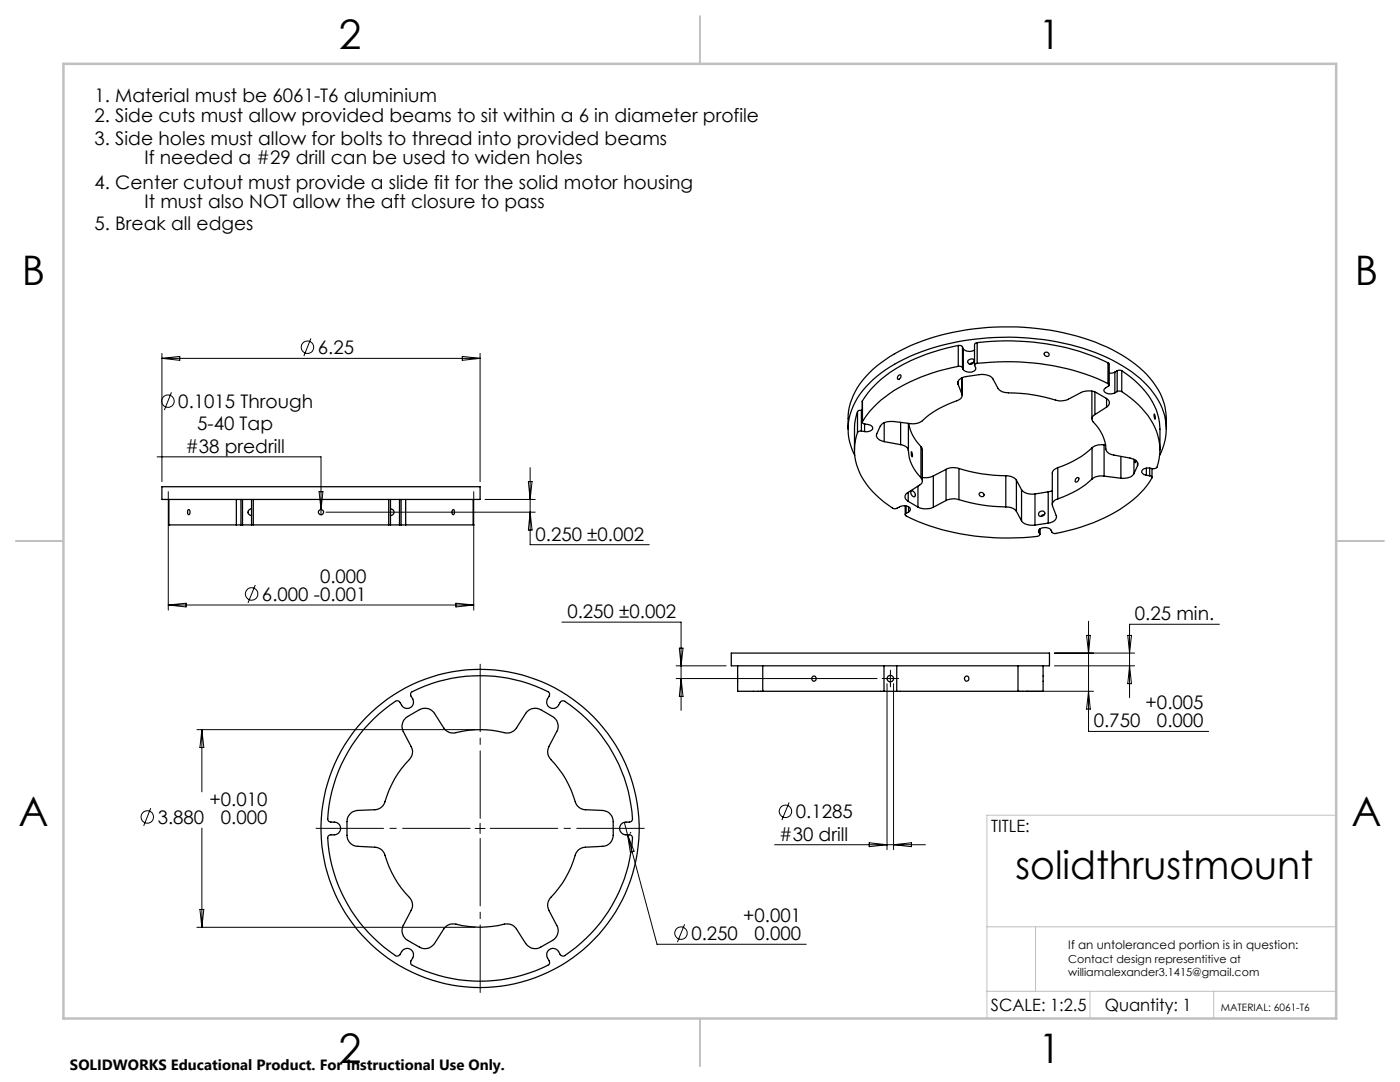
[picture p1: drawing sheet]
<svg xmlns="http://www.w3.org/2000/svg" width="279mm" height="216mm" viewBox="0 0 279 216" stroke-linecap="round" stroke-linejoin="round" font-family="sans-serif">
<g fill="none" stroke="#000" stroke-width=".25">
<path d="M172.1 80v4.2M172.1 80v4.1M179.2 75l.4-.2a.48 .48 0 0 1 .1 .6 .48 .48 0 0 1-.6 .2zM191.2 76.7a1.27 1.27 0 0 1 1.2-1.5l3-.4a2.9 2.9 0 0 1 2.8 .8l1 1.9a2.36 2.36 0 0 0 2.1 .9 39.7 39.7 0 0 1 10.3 1.6l1.3-.2 2.9-1.5a3.7 3.7 0 0 1 3 .1l2 1.1a.95 .95 0 0 1 .6 .8 .95 .95 0 0 1-.6 .9M191.2 76.7l.7 1.9M191.2 76.1v.6M191.2 73.1a35.1 35.1 0 0 0-15.3 6.7l-2.2 2.1-1.6 2.2M191.2 73.1h.6l.3 .2M191.2 68.9l.7 .1 .2 .2M191.2 68.9a33.7 33.7 0 0 0-16.1 7.4l-1.4 1.5-1.6 2.2M191.2 68.9v4.2M191.9 78.6a1.1 1.1 0 0 1-1 1.4 20.5 20.5 0 0 0-7.3 4.2l-1.6 .4-3.7-.5a2.74 2.74 0 0 0-2.6 .9l-.7 1.6a1.21 1.21 0 0 0 1.1 1.4l.4 .1"/>
<path d="M191.9 75.4v3.2M192 75.4v3.5M192.1 73.3l.1 .4M192.1 69.2l.1 .4M192.1 69.2v4.1M192.2 69.6a1.76 1.76 0 0 0 2.3 .2M192.2 69.6v4.1M193.3 71.9l.1-.1a.53 .53 0 0 1 .8-.2 .53 .53 0 0 1 .1 .8 .58 .58 0 0 1-.8 .3 .58 .58 0 0 1-.2-.8zM194.3 72.3l-.4 .1-.3 .3M195 72.5a.42 .42 0 0 0-.5 .5 .79 .79 0 0 1 .1 .9 .79 .79 0 0 1-.8 .4l-1.1-.2-.5-.4M195 72.5a48 48 0 0 1 26.1 4.1M195 68.4a47.6 47.6 0 0 1 26.1 4"/>
<path d="M195 68.4l-.3 .1-.2 .2v4.2M195 68.4v4.1M208.5 70.4a.47 .47 0 0 1 .7 0 .47 .47 0 0 1-.2 .7l-.5-.2zM217.9 78v5.6M218.5 78.2v4.5M220.8 79.5v1.7M221.1 76.6a.27 .27 0 0 1 .3 .2 .27 .27 0 0 1-.2 .3l-.5 .3a.58 .58 0 0 0-.4 .6 .58 .58 0 0 0 .6 .5l.8 .1 .8-.2M221.1 72.4l.3 .3v4.1M221.1 72.4v4.2M222.5 74.3l-1.1 .2M222.5 74.3v4.1M223 78.1l.2-.1 .7 .1"/>
<path d="M223 74l.3-.1 .6 .1M223 78.1l-.5 .3M223 74l-.5 .3M223 74v4.1M223.9 78.1a16.2 16.2 0 0 1 7.3 9.5 8.8 8.8 0 0 1-.5 5.8l-.3 .1-1-.1M223.9 74a16.2 16.2 0 0 1 7.3 9.4l.3 2.2v4.2M223.9 74v4.1M32.3 97.1h63.5v2.6h-63.5zM33.7 99.7v5M47.2 99.7v5M48.1 99.7v5M48.4 99.7v5"/>
<path d="M50.2 99.7v5M50.6 99.7v5M77.6 99.7v5M77.9 99.7v5M79.7 99.7v5M80 99.7v5M81 99.7v5M94.5 99.7v5M169.3 85.6a13.6 13.6 0 0 1 4.9-11.9 35 35 0 0 1 17.5-7.7 50.7 50.7 0 0 1 30.2 3.7 21.3 21.3 0 0 1 9.7 8.8 13.8 13.8 0 0 1 1.2 7.1M170.6 90.9a11.4 11.4 0 0 1 1.6-12.9 27.6 27.6 0 0 1 13-8.3 51.5 51.5 0 0 1 35.6 1.6 22.9 22.9 0 0 1 10.3 8.5 11 11 0 0 1 .3 11.1M171.1 86.3a11.2 11.2 0 0 0 3 11.8 15.1 15.1 0 0 0 4.5 3.4h.2a2.16 2.16 0 0 1 2.8-.1l.1 .3-.4 .5M171.1 82.2l-.5 2.4-.1 5.2"/>
<path d="M171.1 82.2v4.1M171.9 86l-.6 .1-.2 .2M171.9 81.9l-.6 .1-.2 .2M171.9 86l.6 .1M171.9 81.9h.2M171.9 81.9v4.1M172.1 84.1a.37 .37 0 0 0 .5 .5l.6 .1a.69 .69 0 0 1 .8 .3 .69 .69 0 0 1-.2 .9l-.7 .2h-.6M172.5 84.6v1.5M176.5 88.1l3.2 .6M176.5 84.3v3.8M179.7 88.7a1.59 1.59 0 0 1 1.6 1.2M179.7 84.3v4.4"/>
<path d="M181.3 98.2v1.8M181.3 89.9a8.1 8.1 0 0 0 2.5 5.4M181.3 84.5v5.4M181.4 84.5l.3 1.3 .6 1.4 1.5 1.9M181.9 90.2l.2 .3-.1 .7zM181.9 98a.69 .69 0 0 1 .7 .3 .69 .69 0 0 1-.1 .8 .83 .83 0 0 1-.6-1.1zM183.2 97v4.2M183.8 95.3a.88 .88 0 0 1-.3 1.5l-2.3 1.5a.95 .95 0 0 0-.6 .9 .95 .95 0 0 0 .7 .8M183.8 89.1l.3 .6v6.3M183.8 89.1v6.2M186.3 95l-1 .3-1.2-.1M186.3 95v6.2"/>
<path d="M188.8 99.9l-2.5 1.3M188.8 93.7v6.2M188.8 93.7l-2.5 1.3M191.4 99.7a3.7 3.7 0 0 0-2.6 .2M191.4 99.7a31.6 31.6 0 0 0 9.3 1.4M191.4 93.5a31.6 31.6 0 0 0 9.3 1.4M191.4 93.5a3.2 3.2 0 0 0-2.6 .2M191.4 93.5v6.2M195.5 98.4a.5 .5 0 0 1 .7 0 .5 .5 0 0 1 0 .7 .54 .54 0 0 1-.6-.1 .54 .54 0 0 1-.1-.6zM200.7 94.9a2.5 2.5 0 0 1 2.1 .9M200.7 94.9v6.2M202.8 95.8v6.2"/>
<path d="M202.8 95.8l1.1 1.9M203.9 97.7a2.68 2.68 0 0 0 2.7 .9M203.9 97.7v6.2M206.6 98.6v6.2M209.2 98.1v6.3M209.2 98.1l-2.6 .5M210 97.9l-.8 .2M211.1 99.6a1.2 1.2 0 0 0-1.1 1.3l.8 2a1.27 1.27 0 0 1-1.3 1.4l-.3 .1M211.1 93.3l-.7 .4-.4 .6v6.3M211.1 93.3v6.3M214.8 95.4l.3-.1a.46 .46 0 0 1 .2 .5 .46 .46 0 0 1-.4 .4h-.2l-.1-.2zM217.9 95.6a17.9 17.9 0 0 1-6.8 4"/>
<path d="M217.9 89.4a18.5 18.5 0 0 1-6.8 3.9M217.9 89.4v6.2M218.5 82.7a.91 .91 0 0 0-.3 1.5 8.3 8.3 0 0 1 2.5 5.6l.7 .7 .5 .2 3.6 .7a1.39 1.39 0 0 1 1.5 1.6M220.3 95a3.2 3.2 0 0 0-2.4 .6M220.3 88.8a2.99 2.99 0 0 0-2.4 .6M220.3 95l3.4 .4M220.3 88.8v6.2M220.3 88.8h.4M220.8 81.2l-2.3 1.5M223.7 91.1v4.3M226.3 94.5a2.46 2.46 0 0 1-2.6 .9M226.3 91.7v2.8"/>
<path d="M226.5 91.8l.1 .5 .2-.3M227 93l-.7 1.5M227 92.3v.7M228.8 94.8l.6 .1M228.8 93.4v1.4M229.4 93.4a1.16 1.16 0 0 0-1.5 .9l.4 .4 .5 .1M229.4 94.9a.37 .37 0 0 1 .5 .5 21.5 21.5 0 0 1-10.5 8.4 36.4 36.4 0 0 1-9 2.6l-.4-.1a1.58 1.58 0 0 0-2.7-.4v.3M229.4 93.4v1.5M229.9 93.5v1.8M230.4 82.6l.2 .7-.1 .3-.2-.5zM33.7 104.7h13.5M33.7 104.7h.1"/>
<path d="M37.6 101.7a.52 .52 0 0 1 .3 .5 .52 .52 0 0 1-.3 .5 .85 .85 0 0 1 0-1zM47.2 104.7h.9M48.1 104.7h.3M48.4 104.7h1.8M50.2 104.7h.4M50.2 101.5a.65 .65 0 0 0-.7 .7 .65 .65 0 0 0 .7 .6M50.6 104.7h27M77.6 104.7h.3M77.9 101.6a.64 .64 0 0 1 .7 .6 .64 .64 0 0 1-.7 .6M77.9 104.7h1.8M79.7 104.7h.3M80 104.7h1"/>
<path d="M81 104.7h13.5M90.4 101.7a.54 .54 0 0 1 .3 .5 .54 .54 0 0 1-.3 .5 .73 .73 0 0 1 0-1zM94.5 104.7h.1M180.7 100.9v1.8M180.8 102.4a.28 .28 0 0 0-.1 .3 .28 .28 0 0 0 .2 .3 47.2 47.2 0 0 0 26.4 3.9l.2-.2-.2-.5M180.8 101v1.4M181.3 100l1.9 1.2M181.3 102.2l-.5 .2M181.3 101.1v1.1M183.2 101.2a3.6 3.6 0 0 0 3.1 0M200.7 101.1a2.5 2.5 0 0 1 2.1 .9M202.8 102l1.1 1.9"/>
<path d="M203.9 103.9a2.68 2.68 0 0 0 2.7 .9M207.3 105.8v.4M207.4 102.3a.55 .55 0 0 1 .8-.3 .55 .55 0 0 1 0 .9 .53 .53 0 0 1-.7 .1 .53 .53 0 0 1-.1-.7zM207.5 105.6v1M208.4 102.7l-.4 .1-.2 .2M209.2 104.4l-2.6 .4M145.9 130.3h63.5v2.6h-63.5zM147.2 132.9v5h5M152.2 137.9h24.2M152.2 132.9v5M176.4 137.9h2.6M176.4 132.9v5"/>
<path d="M179 137.9h24.2M179 132.9v5M203.2 132.9v5M208.2 132.9v5h-5M74.6 143.4l2.1-1.8 2.2-1.7a.62 .62 0 0 1 .9 .3 1.37 1.37 0 0 0 1.2 1.1 1.37 1.37 0 0 0 1.4-.8l.1-.2a1.98 1.98 0 0 0-.5-1.6l.1-.6a30.1 30.1 0 0 1 27.4 0l.2 .3-.1 .3a1.56 1.56 0 0 0 .1 2.5 1.39 1.39 0 0 0 2.1-1 .62 .62 0 0 1 .9-.3 30.1 30.1 0 0 1 13.5 23.8l-.6 .3a1.43 1.43 0 0 0-1.9 1.6 1.59 1.59 0 0 0 2 1l.5 .3a29.9 29.9 0 0 1-13.7 23.9l-.6-.2a1.44 1.44 0 0 0-1-1.3 1.44 1.44 0 0 0-1.6 .5l-.2 .5a1.99 1.99 0 0 0 .5 1.5v.6a29.5 29.5 0 0 1-27.6 0v-.6a1.45 1.45 0 0 0 .5-1.5 1.45 1.45 0 0 0-1.1-1.1l-.6 .1a2.16 2.16 0 0 0-1.1 1.3l-.5 .2a29.9 29.9 0 0 1-13.7-23.9l.3-.3a1.67 1.67 0 0 0 2.2-1.3 1.46 1.46 0 0 0-2-1.3 .66 .66 0 0 1-.6-.6 30.2 30.2 0 0 1 9.2-20zM81 143.2l2.7-1.6a2.3 2.3 0 0 1 3 .7l1.8 2.9a2.18 2.18 0 0 0 2.5 1 21.9 21.9 0 0 1 10.4 .1l.6-.2 .9-.6 2-3.2a2.23 2.23 0 0 1 3-.7l2.4 1.4a2.24 2.24 0 0 1 .8 2.9l-1.6 3.1a2.28 2.28 0 0 0 .4 2.6 22.2 22.2 0 0 1 5.2 9l.7 .7 .7 .2 3.8 .2a2.22 2.22 0 0 1 2.1 2.2v2.8a2.2 2.2 0 0 1-2.1 2.2l-3.5 .2a2.11 2.11 0 0 0-2 1.6 20.3 20.3 0 0 1-5.1 8.6l-.3 .7-.1 1 .2 .6 1.6 3.1a2.23 2.23 0 0 1-.8 2.9l-2.4 1.4a2.24 2.24 0 0 1-3-.7l-1.8-2.9a2.27 2.27 0 0 0-2.5-1 19.5 19.5 0 0 1-10 0h-.7l-.9 .5-2.3 3.4a2.19 2.19 0 0 1-3 .7l-2.3-1.4a2.29 2.29 0 0 1-.9-2.9l1.6-3.1a2.17 2.17 0 0 0-.4-2.5 22.2 22.2 0 0 1-5.1-9.1l-.5-.5-1-.4-3.7-.2a2.16 2.16 0 0 1-2.1-2.2v-2.8a2.26 2.26 0 0 1 2.1-2.2l3.4-.1a2.22 2.22 0 0 0 2-1.7 20.1 20.1 0 0 1 5.1-8.6l.3-.6 .1-1.1-1.8-3.7a2.33 2.33 0 0 1 .5-2.7z"/>
<circle cx="64.1" cy="102.2" r=".51"/>
<circle cx="162.5" cy="135.4" r=".48"/>
<circle cx="177.7" cy="135.4" r=".65"/>
<circle cx="193" cy="135.4" r=".48"/>
<circle cx="95.8" cy="165.3" r="31.8"/>
</g>
<g fill="none" stroke="#000" stroke-width=".2">
<path d="M32.3 70.5v25.6M32.3 71.5h63.5M32.3 71.5l3.6-.4v.8zM34.2 78.3l-1.4 3.5M62.1 67.5l-1.5 3.5M92.3 71.1l3.5 .4-3.5 .4zM95.8 70.5v25.6M31.4 91.2h32.7v11.5M33.6 98.1v23.6M63.7 98.1h.8l-.4 3.6zM94.5 98.1v23.6M96.8 99.7h10"/>
<path d="M105.4 96.1h.8l-.4 3.6zM105.8 93.3v15.4h23.8M50.9 116.7l-1.4 3.6M65.1 102.2h41.7M105.8 102.2l.4 3.6h-.8zM33.6 120.7h60.9M33.6 120.7l3.5-.3v.7zM91 120.4l3.5 .3-3.5 .4zM112.1 124.1h23.8v17.6M134.9 135.4h40.1M134.9 132.9h10M135.6 129.3h.7l-.4 3.6z"/>
<path d="M135.9 135.4l.4 3.6h-.7zM176.7 135.4h2M177 136.4v33.1M177.7 134.4v2M178.3 136.4v33.1M204.5 137.9h13.7M210.4 130.3h16M210.4 132.9h16M216.9 126.8h.7l-.4 3.5zM217.2 124v21.9h24M217.2 137.9l.4 3.6h-.7zM225.1 126.8h.7l-.4 3.5z"/>
<path d="M225.4 132.9l.4 3.5h-.7zM243.3 124.6h-17.9v14.6M39.3 145.6h55.5M40.3 145.6v12.4M40.3 145.6l.4 3.6h-.8zM30.1 161.3l-1.4 3.5M40.3 165.2v19.8M94.8 165.3h2M95.8 164.3v2M124.6 164.1l.6 2.4M125.2 166.5l5.9 21.9h29.8M125.2 166.5l1.3 3.4-.7 .2z"/>
<path d="M125.9 166.1l-.2 .2M154.6 168.6h30.1M157.5 160.1l-1.5 3.6M173.5 168.2l3.5 .4-3.5 .3zM178.3 168.6l3.6-.4v.7zM39.3 185h55.5M39.9 181.5h.8l-.4 3.5zM136.6 184.4l-1.4 3.6"/>
<circle cx="61.4" cy="69.3" r="1.25"/>
<circle cx="33.5" cy="80.1" r="1.24"/>
<circle cx="50.2" cy="118.5" r="1.25"/>
<circle cx="29.4" cy="163" r="1.25"/>
<circle cx="156.8" cy="161.9" r="1.25"/>
<circle cx="135.9" cy="186.2" r="1.25"/>
</g>
<path d="M93.8 165.3h-30.7M95.8 163.3v-30.8M95.8 167.3v30.7M97.8 165.3h30.8" fill="none" stroke="#000" stroke-width=".2" stroke-dasharray="15.2 1.3 1.3 1.3" stroke-dashoffset="1.8"/>
<path d="M176.7 135.4h-.6M177.7 134.4v-.7M177.7 136.4v.6M178.7 135.4h.7" fill="none" stroke="#000" stroke-width=".2" stroke-dasharray="15.2 1.3 1.3 1.3"/>
<path d="M266.7 162.7h-69.7v40.5M197 197.8h69.7M197 184.9h69.7M206.7 184.9v12.9M217.5 197.8v5.4M242.2 197.8v5.4" fill="none" stroke="#c0c0c0" stroke-width=".2"/>
<path d="M139.7 3.2v9.5M3.1 107.9h9.6M266.7 107.9h9.5M139.7 203.2v9.6" fill="none" stroke="#c0c0c0" stroke-width=".25"/>
<path d="M12.7 12.7h254v190.5h-254z" fill="none" stroke="#c0c0c0" stroke-width=".5"/>
<g font-size="8.1">
<text x="67.6" y="9.7">2</text>
<text x="207.3" y="9.7">1</text>
<text x="4.4" y="57">B</text>
<text x="270.4" y="57">B</text>
<text x="3.7" y="164.9">A</text>
<text x="269.7" y="164.9">A</text>
<text x="67.6" y="212.2">2</text>
<text x="207.3" y="212.2">1</text>
</g>
<text font-size="7.8" x="202.7" y="175.3">solidthrustmount</text>
<g font-size="3.7">
<text x="18.9" y="20.4">1. Material must be 6061-T6 aluminium</text>
<text x="18.9" y="24.4">2. Side cuts must allow provided beams to sit within a 6 in diameter profile</text>
<text x="18.9" y="29">3. Side holes must allow for bolts to thread into provided beams</text>
<text x="28.9" y="32.8">If needed a #29 drill can be used to widen holes</text>
<text x="18.9" y="37.8">4. Center cutout must provide a slide fit for the solid motor housing</text>
<text x="28.9" y="41.6">It must also NOT allow the aft closure to pass</text>
<text x="18.9" y="45.9">5. Break all edges</text>
<text x="63.4" y="70.6">6.25</text>
<text x="35.6" y="81.4">0.1015 Through</text>
<text x="39.3" y="85.9">5-40 Tap</text>
<text x="37" y="90.3">#38 predrill</text>
<text x="106.9" y="107.9">0.250 ±0.002</text>
<text x="52.3" y="119.9">6.000 -0.001</text>
<text x="63.9" y="116.3">0.000</text>
<text x="113.2" y="123.3">0.250 ±0.002</text>
<text x="226.5" y="123.7">0.25 min.</text>
<text x="228.6" y="141.5">+0.005</text>
<text x="218.3" y="145.1">0.750</text>
<text x="230.9" y="145.1">0.000</text>
<text x="41.8" y="160.8">+0.010</text>
<text x="31.5" y="164.4">3.880</text>
<text x="44.1" y="164.4">0.000</text>
<text x="155.5" y="167.7">#30 drill</text>
<text x="158.8" y="163.2">0.1285</text>
<text x="148.3" y="184">+0.001</text>
<text x="138" y="187.6">0.250</text>
<text x="150.6" y="187.6">0.000</text>
</g>
<g font-size="3.4">
<text x="197.8" y="166">TITLE:</text>
<text x="197.8" y="201.7">SCALE: 1:2.5</text>
<text x="220.5" y="201.7">Quantity: 1</text>
</g>
<text font-size="3" x="14" y="213.5">SOLIDWORKS Educational Product. For Instructional Use Only.</text>
<text font-size="2.4" x="213.2" y="189.4">If an untoleranced portion is in question:</text>
<g font-size="2.2">
<text x="213.2" y="192.1">Contact design representitive at</text>
<text x="213.2" y="194.8">williamalexander3.1415@gmail.com</text>
</g>
<text font-size="2" x="243.6" y="201.8">MATERIAL: 6061-T6</text>
</svg>
